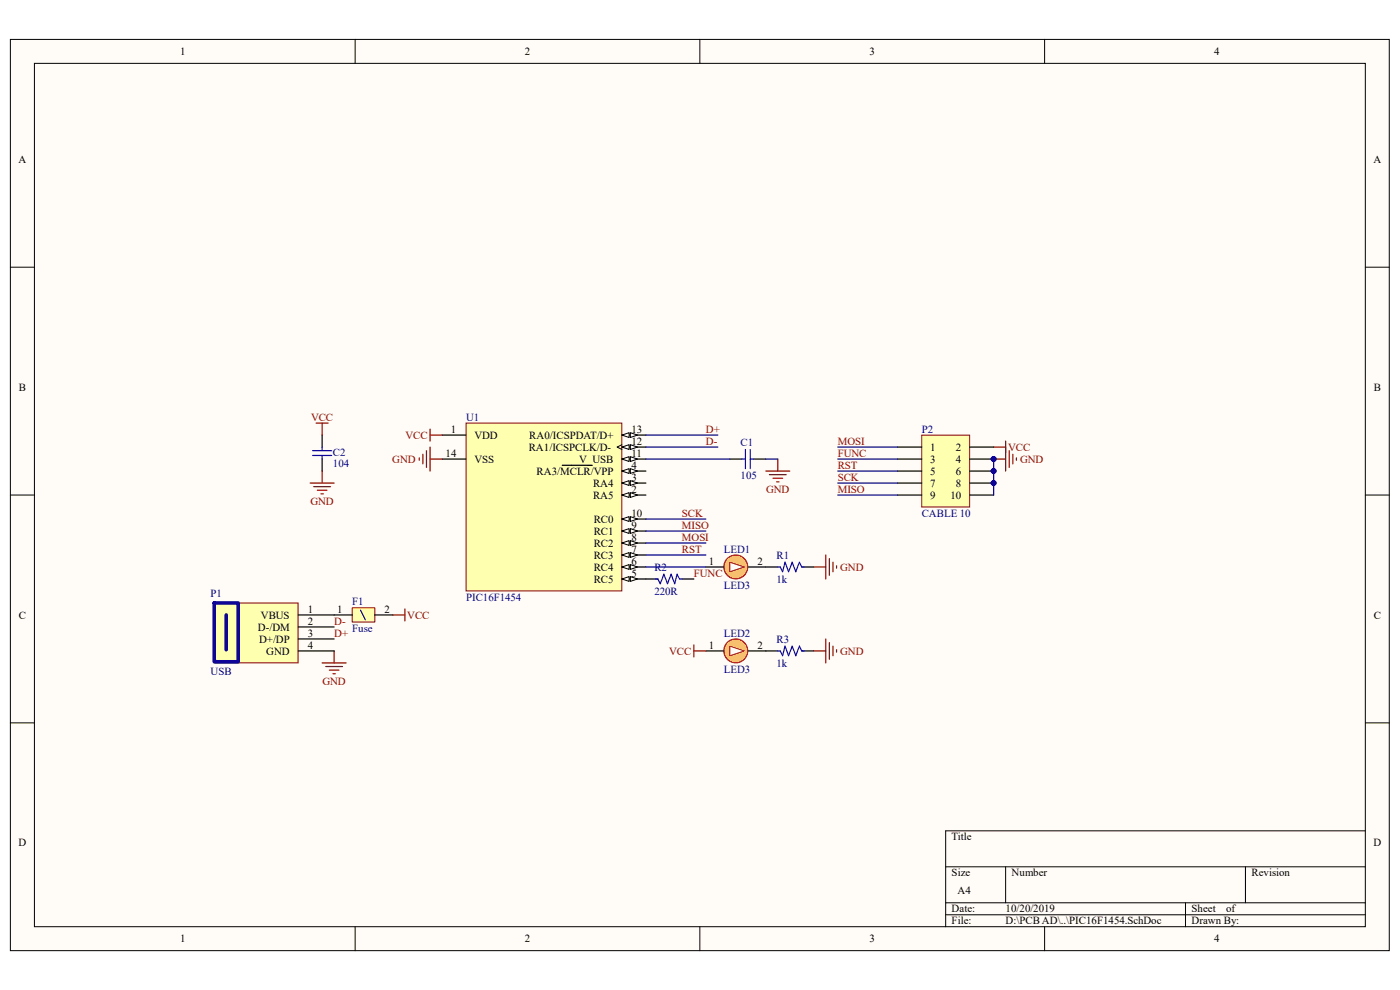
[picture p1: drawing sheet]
<svg xmlns="http://www.w3.org/2000/svg" width="297mm" height="210mm" viewBox="0 0 297 210" stroke-linecap="round" stroke-linejoin="round" font-family="sans-serif">
<path d="M2.2 8.4h292.5v193.3h-292.5z" fill="#fffcf8"/>
<path d="M2.2 8.4h292.5v193.3h-292.5z" fill="none" stroke="#000" stroke-width=".21"/>
<path d="M7.3 13.5h282.3v183.1h-282.3z" fill="#fffcf8"/>
<g fill="none" stroke="#000" stroke-width=".21">
<path d="M7.3 13.4h282.3v183.2h-282.3zM75.3 8.3v5.1M148.5 8.3v5.1M221.6 8.3v5.1M2.2 56.7h5.1M289.7 56.7h5M2.2 105h5.1M289.7 105h5M2.2 153.3h5.1M289.7 153.3h5M289.7 176.2h-89.1v20.4M75.3 196.6v5.1"/>
<path d="M148.5 196.6v5.1M200.6 183.9h89.1M200.6 191.5h89.1M200.6 194h89.1M213.3 183.9v7.6M221.6 196.6v5.1M251.5 191.5v5.1M264.2 183.9v7.6"/>
</g>
<path d="M70.9 138.1v2.5M83.3 130.4h2.6M85.9 129.2v2.5M68.3 140.6h5.1M69.1 141.4h3.6M69.9 142.1h2M70.6 142.9h.5" fill="none" stroke="#800000" stroke-width=".25"/>
<path d="M45.5 127.9h17.7v12.7h-17.7z" fill="#ffffb0"/>
<path d="M45.5 127.9h17.7v12.7h-17.7z" fill="none" stroke="#800000" stroke-width=".21"/>
<path d="M63.3 130.4h7.6M63.3 133h7.6M63.3 135.5h7.6M63.3 138.1h7.6" fill="none" stroke="#000" stroke-width=".25"/>
<path d="M45.4 127.9h5.1v12.5h-5.1zM48 130.4v7.4" fill="none" stroke="#11037f" stroke-width=".76"/>
<path d="M210.8 94.8h2.5M210.8 97.4h2.5M213.3 93.6v6.3M214.1 95.6v3.6M214.9 96.4v2M215.6 97.1v.5" fill="none" stroke="#800000" stroke-width=".25"/>
<circle cx="210.8" cy="97.4" r=".5" fill="#000080" stroke="#000080" stroke-width=".21"/>
<path d="M195.6 92.3h10.1v15.2h-10.1z" fill="#ffffb0"/>
<path d="M195.5 92.3h10.2v15.2h-10.2z" fill="none" stroke="#800000" stroke-width=".21"/>
<path d="M190.4 94.8h5.1M190.4 97.4h5.1M190.4 99.9h5.1M205.7 94.8h5.1M205.7 97.4h5.1M205.7 99.9h5.1M190.4 102.5h5.1M190.4 105h5.1M205.7 102.5h5.1M205.7 105h5.1" fill="none" stroke="#000" stroke-width=".25"/>
<g fill="#000080" stroke="#000080" stroke-width=".21">
<circle cx="210.8" cy="97.4" r=".5"/>
<circle cx="210.8" cy="99.9" r=".5"/>
<circle cx="210.8" cy="102.5" r=".5"/>
</g>
<path d="M177.7 94.8h12.7M177.7 97.4h12.7M177.7 99.9h12.7M210.8 97.4v7.6M177.7 102.5h12.7M177.7 105h12.7" fill="none" stroke="#000080" stroke-width=".25"/>
<path d="M98.9 89.8h33v35.5h-33z" fill="#ffffb0"/>
<path d="M98.9 89.7h33v35.6h-33z" fill="none" stroke="#800000" stroke-width=".21"/>
<path d="M93.8 92.3h5.1M131.9 105h5.1" fill="none" stroke="#000" stroke-width=".25"/>
<path d="M131.9 105l1.6-.5v1z" fill="#fffcf8"/>
<path d="M131.9 105l1.6-.5v1z" fill="none" stroke="#000" stroke-width=".21"/>
<path d="M133.7 104.5l1.5 .5-1.5 .5z" fill="#fffcf8"/>
<path d="M133.7 104.5l1.5 .5-1.5 .5z" fill="none" stroke="#000" stroke-width=".21"/>
<path d="M131.9 102.5h5.1" fill="none" stroke="#000" stroke-width=".25"/>
<path d="M131.9 102.5l1.6-.5v1z" fill="#fffcf8"/>
<path d="M131.9 102.5l1.6-.5v1z" fill="none" stroke="#000" stroke-width=".21"/>
<path d="M133.7 102l1.5 .5-1.5 .5z" fill="#fffcf8"/>
<path d="M133.7 102l1.5 .5-1.5 .5z" fill="none" stroke="#000" stroke-width=".21"/>
<path d="M131.9 99.9h5.1" fill="none" stroke="#000" stroke-width=".25"/>
<path d="M131.9 99.9l1.6-.5v1z" fill="#fffcf8"/>
<path d="M131.9 99.9l1.6-.5v1z" fill="none" stroke="#000" stroke-width=".21"/>
<path d="M133.7 99.4l1.5 .5-1.5 .5z" fill="#fffcf8"/>
<path d="M133.7 99.4l1.5 .5-1.5 .5z" fill="none" stroke="#000" stroke-width=".21"/>
<path d="M119.3 98.7h3.3M122.7 98.7h1.3M124.1 98.7h1.5M131.9 122.8h5.1" fill="none" stroke="#000" stroke-width=".25"/>
<path d="M131.9 122.8l1.6-.5v1z" fill="#fffcf8"/>
<path d="M131.9 122.8l1.6-.5v1z" fill="none" stroke="#000" stroke-width=".21"/>
<path d="M133.7 122.3l1.5 .5-1.5 .5z" fill="#fffcf8"/>
<path d="M133.7 122.3l1.5 .5-1.5 .5z" fill="none" stroke="#000" stroke-width=".21"/>
<path d="M131.9 120.3h5.1" fill="none" stroke="#000" stroke-width=".25"/>
<path d="M131.9 120.3l1.6-.5v1z" fill="#fffcf8"/>
<path d="M131.9 120.3l1.6-.5v1z" fill="none" stroke="#000" stroke-width=".21"/>
<path d="M133.7 119.8l1.5 .5-1.5 .5z" fill="#fffcf8"/>
<path d="M133.7 119.8l1.5 .5-1.5 .5z" fill="none" stroke="#000" stroke-width=".21"/>
<path d="M131.9 117.7h5.1" fill="none" stroke="#000" stroke-width=".25"/>
<path d="M131.9 117.7l1.6-.5v1z" fill="#fffcf8"/>
<path d="M131.9 117.7l1.6-.5v1z" fill="none" stroke="#000" stroke-width=".21"/>
<path d="M133.7 117.2l1.5 .5-1.5 .5z" fill="#fffcf8"/>
<path d="M133.7 117.2l1.5 .5-1.5 .5z" fill="none" stroke="#000" stroke-width=".21"/>
<path d="M131.9 115.2h5.1" fill="none" stroke="#000" stroke-width=".25"/>
<path d="M131.9 115.2l1.6-.5v1z" fill="#fffcf8"/>
<path d="M131.9 115.2l1.6-.5v1z" fill="none" stroke="#000" stroke-width=".21"/>
<path d="M133.7 114.7l1.5 .5-1.5 .5z" fill="#fffcf8"/>
<path d="M133.7 114.7l1.5 .5-1.5 .5z" fill="none" stroke="#000" stroke-width=".21"/>
<path d="M131.9 112.6h5.1" fill="none" stroke="#000" stroke-width=".25"/>
<path d="M131.9 112.6l1.6-.5v1.1z" fill="#fffcf8"/>
<path d="M131.9 112.6l1.6-.5v1.1z" fill="none" stroke="#000" stroke-width=".21"/>
<path d="M133.7 112.1l1.5 .5-1.5 .6z" fill="#fffcf8"/>
<path d="M133.7 112.1l1.5 .5-1.5 .6z" fill="none" stroke="#000" stroke-width=".21"/>
<path d="M131.9 110.1h5.1" fill="none" stroke="#000" stroke-width=".25"/>
<path d="M131.9 110.1l1.6-.5v1z" fill="#fffcf8"/>
<path d="M131.9 110.1l1.6-.5v1z" fill="none" stroke="#000" stroke-width=".21"/>
<path d="M133.7 109.6l1.5 .5-1.5 .5z" fill="#fffcf8"/>
<path d="M133.7 109.6l1.5 .5-1.5 .5z" fill="none" stroke="#000" stroke-width=".21"/>
<path d="M131.9 97.4h5.1" fill="none" stroke="#000" stroke-width=".25"/>
<path d="M131.9 97.4l1.6-.5v1z" fill="#fffcf8"/>
<path d="M131.9 97.4l1.6-.5v1z" fill="none" stroke="#000" stroke-width=".21"/>
<path d="M133.7 96.9l1.5 .5-1.5 .5z" fill="#fffcf8"/>
<path d="M131.9 94.3l-1 .5 1 .5M133.7 96.9l1.5 .5-1.5 .5z" fill="none" stroke="#000" stroke-width=".21"/>
<path d="M131.9 94.8h5.1" fill="none" stroke="#000" stroke-width=".25"/>
<path d="M131.9 94.8l1.6-.5v1z" fill="#fffcf8"/>
<path d="M131.9 94.8l1.6-.5v1z" fill="none" stroke="#000" stroke-width=".21"/>
<path d="M133.7 94.3l1.5 .5-1.5 .5z" fill="#fffcf8"/>
<path d="M133.7 94.3l1.5 .5-1.5 .5z" fill="none" stroke="#000" stroke-width=".21"/>
<path d="M131.9 92.3h5.1" fill="none" stroke="#000" stroke-width=".25"/>
<path d="M131.9 92.3l1.6-.5v1z" fill="#fffcf8"/>
<path d="M131.9 92.3l1.6-.5v1z" fill="none" stroke="#000" stroke-width=".21"/>
<path d="M133.7 91.8l1.5 .5-1.5 .5z" fill="#fffcf8"/>
<path d="M133.7 91.8l1.5 .5-1.5 .5z" fill="none" stroke="#000" stroke-width=".21"/>
<path d="M93.8 97.4h5.1M154.8 97.4h2.6M159.9 97.4h2.6M162.5 120.3h2.5M170.1 120.3h2.5" fill="none" stroke="#000" stroke-width=".25"/>
<path d="M88.9 97.1v.5M89.7 96.4v2M90.5 95.6v3.6M91.2 91v2.6M91.2 94.8v5.1M91.2 92.3h2.6M91.2 97.4h2.6M162.5 99.9h5M165 97.4v2.5M163.2 100.7h3.6M164 101.4h2M164.8 102.2h.5" fill="none" stroke="#800000" stroke-width=".25"/>
<path d="M137 92.3h15.3M137 94.8h15.3M137 97.4h17.8M162.5 97.4h2.5M137 110.1h12.7M137 112.6h12.7M137 115.2h12.7M137 117.7h12.7M137 120.3h12.7" fill="none" stroke="#000080" stroke-width=".25"/>
<path d="M157.4 97.4h.7M158.1 95.3v4.1M159.2 95.3v4.1M159.2 97.4h.7M165 120.3h.5l.5 1 .5-2 .8 2 .8-2 .7 2 .8-2 .5 1h.5" fill="none" stroke="#00f" stroke-width=".25"/>
<circle cx="156.1" cy="120.3" r="2.53" fill="#fdbe51" stroke="#ff0101" stroke-width=".25"/>
<path d="M154.8 119.3l3.1 1-3.1 1z" fill="#fffcf8"/>
<path d="M154.8 119.3l3.1 1-3.1 1z" fill="none" stroke="#f00" stroke-width=".21"/>
<path d="M149.7 120.3h3.9M158.6 120.3h3.9" fill="none" stroke="#000" stroke-width=".25"/>
<path d="M175.2 117.7v5.1M175.9 118.5v3.6M176.7 119.3v2M172.6 120.3h2.6M177.5 120v.5" fill="none" stroke="#800000" stroke-width=".25"/>
<circle cx="156.1" cy="138.1" r="2.53" fill="#fdbe51" stroke="#ff0101" stroke-width=".25"/>
<path d="M154.8 137.1l3.1 1-3.1 1z" fill="#fffcf8"/>
<path d="M154.8 137.1l3.1 1-3.1 1z" fill="none" stroke="#f00" stroke-width=".21"/>
<path d="M68.3 92.3v2.5M68.3 97.4v2.5M137 122.8h2.6M144.7 122.8h2.5M149.7 138.1h3.9M158.6 138.1h6.4M170.1 138.1h2.5" fill="none" stroke="#000" stroke-width=".25"/>
<path d="M66.3 96.6h4.1M66.3 95.6h4.1M68.3 94.8v.8M68.3 96.6v.8M139.1 122.8h.5l.5 1 .7-2 .8 2 .8-2 .7 2 .5-2 .5 1h.6M165 138.1h.5l.5 1 .5-2 .8 2 .8-2 .7 2 .8-2 .5 1h.5" fill="none" stroke="#00f" stroke-width=".25"/>
<g fill="none" stroke="#800000" stroke-width=".25">
<path d="M67.1 89.7h2.5M68.3 89.7v2.6M68.3 99.9v2.6M65.8 102.5h5.1M66.6 103.2h3.5M67.3 104h2.1M68.1 104.8h.5M147.2 136.8v2.6M147.2 138.1h2.5M172.6 138.1h2.6M175.2 135.5v5.1M175.9 136.3v3.6"/>
<path d="M176.7 137.1v2M177.5 137.8v.5"/>
</g>
<path d="M74.7 128.9h4.8v3.1h-4.8z" fill="#ffffb0"/>
<path d="M74.7 128.9h4.8v3.1h-4.8z" fill="none" stroke="#800000" stroke-width=".21"/>
<path d="M70.9 130.4h3.8M79.5 130.4h3.8" fill="none" stroke="#000" stroke-width=".25"/>
<path d="M76.5 129.4l1 2.1" fill="none" stroke="#11037f" stroke-width=".25"/>
<g font-size="2.3">
<text x="38.2" y="11.7">1</text>
<text x="111.3" y="11.7">2</text>
<text x="184.5" y="11.7">3</text>
<text x="257.6" y="11.7">4</text>
<text x="3.9" y="34.6">A</text>
<text x="291.4" y="34.6">A</text>
<text x="4" y="82.9">B</text>
<text x="291.4" y="82.9">B</text>
<text x="95.7" y="91.8">1</text>
<text x="100.6" y="93.1">VDD</text>
<text x="112.2" y="95.6">RA1/ICSPCLK/D-</text>
<text x="112.3" y="93.1">RA0/ICSPDAT/D+</text>
<text x="134" y="94.3">12</text>
<text x="134" y="91.8">13</text>
<text x="197.3" y="95.6">1</text>
<text x="202.8" y="95.6">2</text>
<text x="94.5" y="96.9">14</text>
<text x="100.6" y="98.2">VSS</text>
<text x="113.8" y="100.7">RA3/MCLR/VPP</text>
<text x="122.9" y="98.2">V_USB</text>
<text x="134" y="102">3</text>
<text x="134" y="99.4">4</text>
<text x="134" y="96.9">11</text>
<text x="197.3" y="98.2">3</text>
<text x="197.3" y="100.7">5</text>
<text x="202.8" y="98.2">4</text>
<text x="202.8" y="100.7">6</text>
<text x="125.8" y="105.8">RA5</text>
<text x="125.8" y="103.3">RA4</text>
<text x="134" y="104.5">2</text>
<text x="197.3" y="103.3">7</text>
<text x="197.3" y="105.8">9</text>
<text x="201.6" y="105.8">10</text>
<text x="202.8" y="103.3">8</text>
<text x="125.9" y="113.4">RC1</text>
<text x="125.9" y="110.9">RC0</text>
<text x="134" y="112.1">9</text>
<text x="134" y="109.6">10</text>
<text x="125.9" y="118.5">RC3</text>
<text x="125.9" y="116">RC2</text>
<text x="134" y="119.8">6</text>
<text x="134" y="117.2">7</text>
<text x="134" y="114.7">8</text>
<text x="150.4" y="119.8">1</text>
<text x="160.7" y="119.8">2</text>
<text x="125.9" y="123.6">RC5</text>
<text x="125.9" y="121.1">RC4</text>
<text x="134" y="122.3">5</text>
<text x="4" y="131.2">C</text>
<text x="55.4" y="131.2">VBUS</text>
<text x="65.3" y="129.9">1</text>
<text x="71.5" y="129.9">1</text>
<text x="81.6" y="129.9">2</text>
<text x="291.4" y="131.2">C</text>
<text x="54.7" y="133.8">D-/DM</text>
<text x="54.9" y="136.3">D+/DP</text>
<text x="65.3" y="132.5">2</text>
<text x="65.3" y="135">3</text>
<text x="65.3" y="137.6">4</text>
<text x="150.4" y="137.6">1</text>
<text x="160.7" y="137.6">2</text>
<text x="56.5" y="138.9">GND</text>
<text x="3.9" y="179.6">D</text>
<text x="201.9" y="178.3">Title</text>
<text x="291.4" y="179.6">D</text>
<text x="201.9" y="185.9">Size</text>
<text x="214.6" y="185.9">Number</text>
<text x="265.5" y="185.9">Revision</text>
<text x="203.2" y="189.7">A4</text>
<text x="201.9" y="193.5">Date:</text>
<text x="201.9" y="196.1">File:</text>
<text x="213.3" y="193.5">10/20/2019</text>
<text x="213.3" y="196.1">D:\PCB AD\..\PIC16F1454.SchDoc</text>
<text x="252.8" y="193.5">Sheet</text>
<text x="252.8" y="196.1">Drawn By:</text>
<text x="260.1" y="193.5">of</text>
<text x="38.2" y="199.9">1</text>
<text x="111.3" y="199.9">2</text>
<text x="184.5" y="199.9">3</text>
<text x="257.6" y="199.9">4</text>
</g>
<g font-size="2.3" fill="#800000">
<text x="66" y="89.3">VCC</text>
<text x="86" y="93.1">VCC</text>
<text x="149.7" y="91.8">D+</text>
<text x="149.7" y="94.3">D-</text>
<text x="177.7" y="94.3">MOSI</text>
<text x="213.8" y="95.6">VCC</text>
<text x="83.2" y="98.2">GND</text>
<text x="177.7" y="99.4">RST</text>
<text x="177.7" y="102">SCK</text>
<text x="177.7" y="96.9">FUNC</text>
<text x="216.4" y="98.2">GND</text>
<text x="65.9" y="107.1">GND</text>
<text x="162.5" y="104.5">GND</text>
<text x="177.7" y="104.5">MISO</text>
<text x="144.7" y="109.6">SCK</text>
<text x="144.7" y="112.1">MISO</text>
<text x="144.7" y="114.7">MOSI</text>
<text x="144.7" y="117.2">RST</text>
<text x="147.2" y="122.3">FUNC</text>
<text x="178.2" y="121.1">GND</text>
<text x="86.4" y="131.2">VCC</text>
<text x="70.9" y="135">D+</text>
<text x="70.9" y="132.5">D-</text>
<text x="142" y="138.9">VCC</text>
<text x="178.2" y="138.9">GND</text>
<text x="68.4" y="145.2">GND</text>
</g>
<g font-size="2.3" fill="#000080">
<text x="98.9" y="89.3">U1</text>
<text x="157.1" y="94.6">C1</text>
<text x="195.5" y="91.8">P2</text>
<text x="70.6" y="99.2">104</text>
<text x="70.6" y="96.6">C2</text>
<text x="157.1" y="101.7">105</text>
<text x="195.5" y="109.6">CABLE 10</text>
<text x="153.6" y="117.2">LED1</text>
<text x="164.7" y="118.5">R1</text>
<text x="138.8" y="121.1">R2</text>
<text x="153.6" y="124.9">LED3</text>
<text x="164.7" y="123.6">1k</text>
<text x="44.7" y="126.6">P1</text>
<text x="74.7" y="128.4">F1</text>
<text x="98.9" y="127.4">PIC16F1454</text>
<text x="138.8" y="126.1">220R</text>
<text x="74.7" y="134">Fuse</text>
<text x="153.6" y="135">LED2</text>
<text x="164.7" y="136.3">R3</text>
<text x="44.7" y="143.2">USB</text>
<text x="153.6" y="142.7">LED3</text>
<text x="164.7" y="141.4">1k</text>
</g>
</svg>
